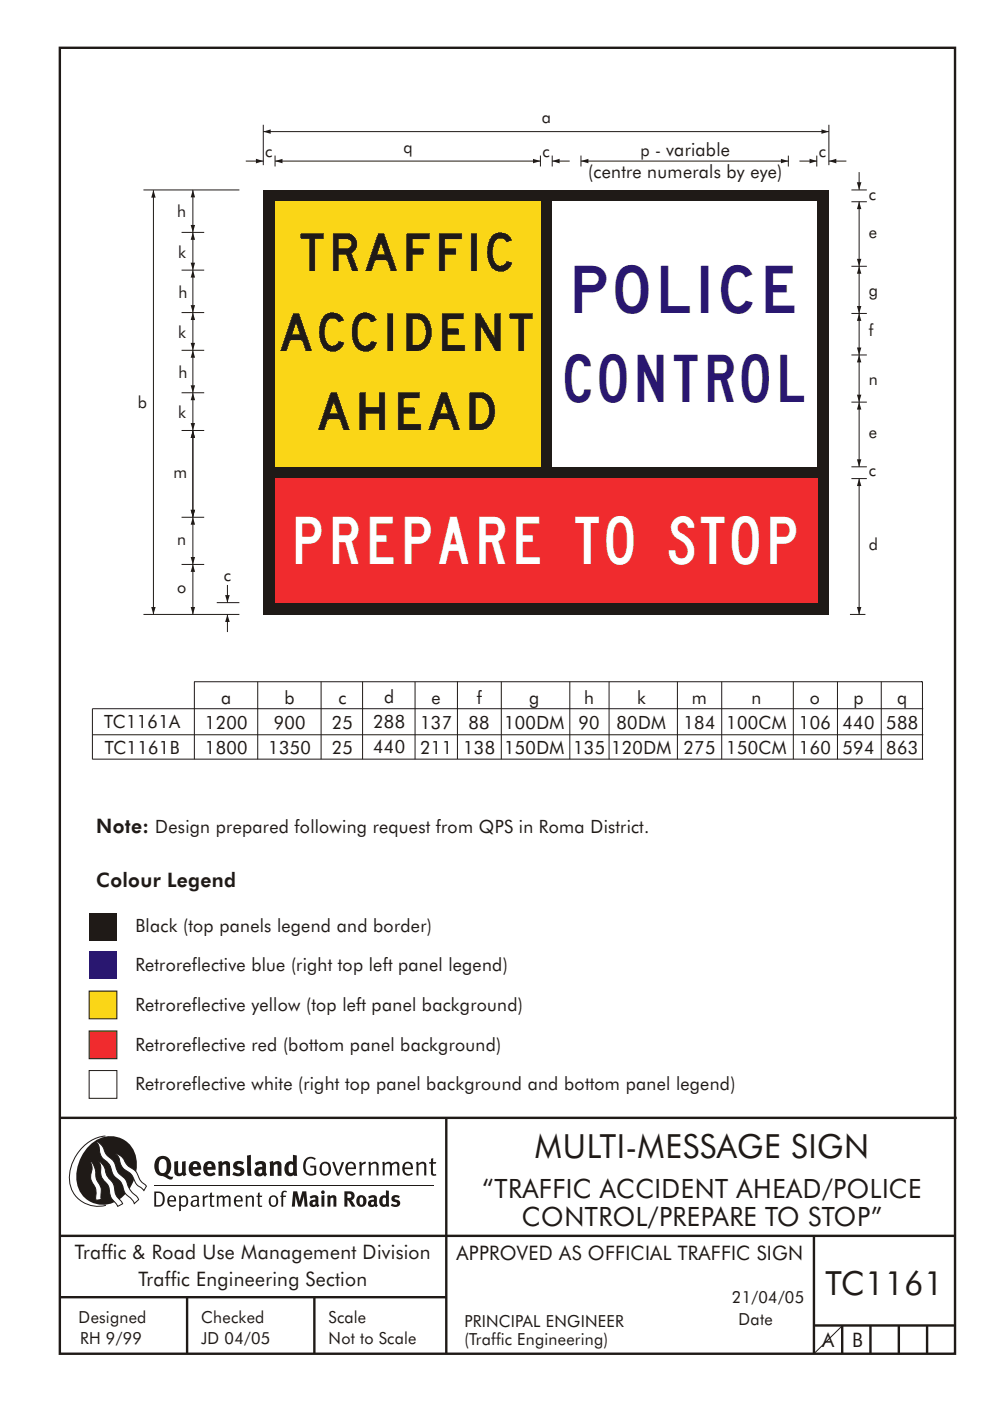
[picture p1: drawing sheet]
<svg xmlns="http://www.w3.org/2000/svg" width="210mm" height="297mm" viewBox="0 0 210 297" stroke-linecap="round" stroke-linejoin="round" font-family="sans-serif">
<path d="M55.9 27.9h120" fill="none" stroke="#1f1a17" stroke-width=".21"/>
<g fill="#1f1a17">
<path d="M55.8 27.9l1.6-.5-1.5 .5 1.5-.5v1z" fill-rule="evenodd"/>
<path d="M174.3 27.4l1.6 .5-1.6 .5v-1l1.6 .5z" fill-rule="evenodd"/>
</g>
<path d="M58.4 34.2h56.3" fill="none" stroke="#1f1a17" stroke-width=".21"/>
<g fill="#1f1a17">
<path d="M58.3 34.2l1.6-.5-1.5 .5 1.5-.5v.9z" fill-rule="evenodd"/>
<path d="M113.1 33.7l1.6 .5-1.6 .4v-.9l1.6 .5z" fill-rule="evenodd"/>
</g>
<path d="M123.3 34.2h44" fill="none" stroke="#1f1a17" stroke-width=".21"/>
<g fill="#1f1a17">
<path d="M123.2 34.2l1.6-.5-1.5 .5 1.5-.5v.9z" fill-rule="evenodd"/>
<path d="M165.7 33.7l1.6 .5-1.6 .4v-.9l1.6 .5z" fill-rule="evenodd"/>
</g>
<g fill="none" stroke="#1f1a17" stroke-width=".21">
<path d="M58.4 33v2.3M114.7 33v2.3M117.2 33v2.3M123.3 33v2.3M167.3 33v2.3M175.9 26.5v8.5M180.6 42.8h3.3M180.6 40.3h3.3M180.6 75.3h3.3M180.6 99h3.3M180.6 85.3h3.3M180.6 101.5h3.3"/>
<path d="M182.3 101.5v28.8"/>
</g>
<g fill="#1f1a17">
<path d="M182.3 101.4l.4 1.6-.4-1.5 .4 1.5h-.9z" fill-rule="evenodd"/>
<path d="M181.8 128.7h.9l-.4 1.6z" fill-rule="evenodd"/>
</g>
<path d="M182.3 75.3v10" fill="none" stroke="#1f1a17" stroke-width=".21"/>
<g fill="#1f1a17">
<path d="M182.3 75.2l.4 1.6-.4-1.5 .4 1.5h-.9z" fill-rule="evenodd"/>
<path d="M181.8 83.7h.9l-.4 1.6z" fill-rule="evenodd"/>
</g>
<path d="M182.3 36.5v3.7" fill="none" stroke="#1f1a17" stroke-width=".21"/>
<path d="M181.8 38.6h1l-.5 1.6 .5-1.6-.5 1.6z" fill-rule="evenodd" fill="#1f1a17"/>
<path d="M52.1 34.2h3.8" fill="none" stroke="#1f1a17" stroke-width=".21"/>
<path d="M54.3 33.7l1.6 .5-1.6 .4v-.9l1.6 .5z" fill-rule="evenodd" fill="#1f1a17"/>
<path d="M169.6 34.2h3.8" fill="none" stroke="#1f1a17" stroke-width=".21"/>
<path d="M171.8 33.7l1.5 .5-1.5 .4v-.9l1.6 .5z" fill-rule="evenodd" fill="#1f1a17"/>
<path d="M117.1 34.2h3.8" fill="none" stroke="#1f1a17" stroke-width=".21"/>
<path d="M117.1 34.2l1.6 .4-1.5-.4 1.5-.5v.9z" fill-rule="evenodd" fill="#1f1a17"/>
<path d="M175.8 34.2h3.8" fill="none" stroke="#1f1a17" stroke-width=".21"/>
<path d="M175.8 34.2l1.6 .4-1.5-.4 1.5-.5v.9z" fill-rule="evenodd" fill="#1f1a17"/>
<path d="M173.3 33v2.3" fill="none" stroke="#1f1a17" stroke-width=".21"/>
<g fill="#1f1a17">
<path d="M55.9 40.3h120v90h-120z"/>
<path d="M114.7 40.3h2.5v60h-2.5z"/>
</g>
<path d="M117.2 42.8h56.2v56.2h-56.2z" fill="#fff"/>
<path d="M58.4 101.5h115v26.3h-115z" fill="#f02b2e"/>
<path d="M58.4 42.8h56.3v56.2h-56.3z" fill="#fad617"/>
<path d="M182.3 85.3v13.7" fill="none" stroke="#1f1a17" stroke-width=".21"/>
<g fill="#1f1a17">
<path d="M182.3 85.2l.4 1.6-.4-1.5 .4 1.5h-.9z" fill-rule="evenodd"/>
<path d="M181.8 97.4h.9l-.4 1.6z" fill-rule="evenodd"/>
</g>
<path d="M182.3 42.8v13.7" fill="none" stroke="#1f1a17" stroke-width=".21"/>
<g fill="#1f1a17">
<path d="M182.3 42.7l.4 1.6-.4-1.5 .4 1.5h-.9z" fill-rule="evenodd"/>
<path d="M181.8 54.9h.9l-.4 1.6z" fill-rule="evenodd"/>
</g>
<path d="M180.6 56.5h3.3M182.3 56.5v10M180.6 66.5h3.3" fill="none" stroke="#1f1a17" stroke-width=".21"/>
<g fill="#1f1a17">
<path d="M182.3 56.4l.4 1.6-.4-1.5 .4 1.5h-.9z" fill-rule="evenodd"/>
<path d="M181.8 64.9h.9l-.4 1.6z" fill-rule="evenodd"/>
</g>
<path d="M182.3 66.5v8.8" fill="none" stroke="#1f1a17" stroke-width=".21"/>
<g fill="#1f1a17">
<path d="M182.3 66.4l.4 1.6-.4-1.5 .4 1.5h-.9z" fill-rule="evenodd"/>
<path d="M181.8 73.7h.9l-.4 1.6z" fill-rule="evenodd"/>
</g>
<path d="M55.9 26.5v8.5M32.6 40.3v90M180.3 130.3h3.3" fill="none" stroke="#1f1a17" stroke-width=".21"/>
<g fill="#1f1a17">
<path d="M32.1 128.7h.9l-.4 1.6z" fill-rule="evenodd"/>
<path d="M32.6 40.3l.4 1.6h-.9z" fill-rule="evenodd"/>
</g>
<path d="M30.4 40.3h20.4M38.5 49.3h4.8M38.5 57.3h4.8M38.5 66.3h4.8M38.5 74.3h4.8M38.5 83.3h4.8M38.5 91.3h4.8M38.5 119.7h4.8M38.5 109.7h4.8M30.4 130.3h20.4M46 127.8h4.8M48.3 124v3.8" fill="none" stroke="#1f1a17" stroke-width=".21"/>
<path d="M47.8 126.2h.9l-.4 1.6 .4-1.6-.4 1.5z" fill-rule="evenodd" fill="#1f1a17"/>
<path d="M48.3 130.3v3.7" fill="none" stroke="#1f1a17" stroke-width=".21"/>
<path d="M48.3 130.3l-.5 1.6 .5-1.6 .4 1.6h-.9z" fill-rule="evenodd" fill="#1f1a17"/>
<path d="M40.9 119.7v10.6" fill="none" stroke="#1f1a17" stroke-width=".21"/>
<g fill="#1f1a17">
<path d="M40.9 119.6l.5 1.6-.5-1.5 .5 1.5h-.9z" fill-rule="evenodd"/>
<path d="M40.5 128.7h.9l-.5 1.6z" fill-rule="evenodd"/>
</g>
<path d="M40.9 109.7v10" fill="none" stroke="#1f1a17" stroke-width=".21"/>
<g fill="#1f1a17">
<path d="M40.9 109.6l.5 1.6-.5-1.5 .5 1.5h-.9z" fill-rule="evenodd"/>
<path d="M40.5 118.1h.9l-.5 1.6z" fill-rule="evenodd"/>
</g>
<path d="M40.9 91.3v18.4" fill="none" stroke="#1f1a17" stroke-width=".21"/>
<g fill="#1f1a17">
<path d="M40.9 91.2l.5 1.6-.5-1.5 .5 1.5h-.9z" fill-rule="evenodd"/>
<path d="M40.5 108.1h.9l-.5 1.6z" fill-rule="evenodd"/>
</g>
<path d="M40.9 91.3v18.4" fill="none" stroke="#1f1a17" stroke-width=".21"/>
<g fill="#1f1a17">
<path d="M40.9 91.2l.5 1.6-.5-1.5 .5 1.5h-.9z" fill-rule="evenodd"/>
<path d="M40.5 108.1h.9l-.5 1.6z" fill-rule="evenodd"/>
</g>
<path d="M40.9 40.3v9" fill="none" stroke="#1f1a17" stroke-width=".21"/>
<g fill="#1f1a17">
<path d="M40.9 40.2l.5 1.6-.5-1.5 .5 1.5h-.9z" fill-rule="evenodd"/>
<path d="M40.5 47.7h.9l-.5 1.6z" fill-rule="evenodd"/>
</g>
<path d="M40.9 57.3v9" fill="none" stroke="#1f1a17" stroke-width=".21"/>
<g fill="#1f1a17">
<path d="M40.9 57.2l.5 1.6-.5-1.5 .5 1.5h-.9z" fill-rule="evenodd"/>
<path d="M40.5 64.7h.9l-.5 1.6z" fill-rule="evenodd"/>
</g>
<path d="M40.9 74.3v9" fill="none" stroke="#1f1a17" stroke-width=".21"/>
<g fill="#1f1a17">
<path d="M40.9 74.2l.5 1.6-.5-1.5 .5 1.5h-.9z" fill-rule="evenodd"/>
<path d="M40.5 81.7h.9l-.5 1.6z" fill-rule="evenodd"/>
</g>
<path d="M40.9 66.3v8" fill="none" stroke="#1f1a17" stroke-width=".21"/>
<g fill="#1f1a17">
<path d="M40.9 66.2l.5 1.6-.5-1.5 .5 1.5h-.9z" fill-rule="evenodd"/>
<path d="M40.5 72.7h.9l-.5 1.6z" fill-rule="evenodd"/>
</g>
<path d="M40.9 83.3v8" fill="none" stroke="#1f1a17" stroke-width=".21"/>
<g fill="#1f1a17">
<path d="M40.9 83.2l.5 1.6-.5-1.5 .5 1.5h-.9z" fill-rule="evenodd"/>
<path d="M40.5 89.7h.9l-.5 1.6z" fill-rule="evenodd"/>
</g>
<path d="M40.9 49.3v8" fill="none" stroke="#1f1a17" stroke-width=".21"/>
<g fill="#1f1a17">
<path d="M40.9 49.2l.5 1.6-.5-1.5 .5 1.5h-.9z" fill-rule="evenodd"/>
<path d="M40.5 55.7h.9l-.5 1.6z" fill-rule="evenodd"/>
</g>
<g fill="none" stroke="#1f1a17" stroke-width=".21">
<path d="M19.6 155.8h176.1zM19.6 150.3h176.1zM19.6 150.3v10.7M41.2 144.5h154.5zM41.2 144.5v16.5M54.7 144.5v16.5M68.1 144.5v16.5M76.9 144.5v16.5M88.1 144.5v16.5M97.1 144.5v16.4M106.4 144.5v16.5M120.9 144.5v16.5"/>
<path d="M129.2 144.5v16.5M143.7 144.5v16.5M153.1 144.5v16.5M168.3 144.5v16.5M177.7 144.5v16.5M187 144.5v16.5M195.5 144.5h.2zM195.7 155.8h.1M195.7 150.3h.1M195.7 144.5v16.5M19.6 161h176.1zM195.7 161h.1"/>
</g>
<g fill="none" stroke="#1f1a17" stroke-width=".51">
<path d="M12.7 10.1h189.9v276.9h-189.9zM12.7 237h190.3M94.7 236.9v50.1M12.7 262h190M12.7 275h82M39.7 275v12M66.7 275v12M172.7 262v25M172.7 281h30M178.7 281v6M184.7 281v6M190.7 281v6"/>
<path d="M196.7 281v6"/>
</g>
<path d="M18.9 210.1h5.9v5.9h-5.9z" fill-rule="evenodd" fill="#fad617" stroke="#1f1a17" stroke-width=".21"/>
<path d="M18.9 218.6h5.9v5.9h-5.9z" fill-rule="evenodd" fill="#f02b2e" stroke="#1f1a17" stroke-width=".21"/>
<path d="M18.9 227h5.9v5.9h-5.9z" fill-rule="evenodd" fill="#fff" stroke="#1f1a17" stroke-width=".21"/>
<g fill="#1f1a17">
<path d="M18.9 193.5h5.9v5.9h-5.9z"/>
<path d="M64.9 245.6a1.61 1.61 0 0 1 2.1 .1l-.2 .2a1.17 1.17 0 0 0-1.4-.1 1.17 1.17 0 0 0-.6 1.2 1.42 1.42 0 0 0 1.2 1.9l.7-.2v-1.2h-.8l-.1-.4h1.3v1.9a1.82 1.82 0 0 1-2.2-.1 1.82 1.82 0 0 1-.6-2.1l.2-.7z" fill-rule="evenodd"/>
<path d="M68.2 246.6a1.77 1.77 0 0 0 .4 2.6 1.39 1.39 0 0 0 1.4-.5 1.39 1.39 0 0 0 .2-1.5 1.19 1.19 0 0 0-2-.6zM68.5 246.8a.83 .83 0 0 1 1 .1 .83 .83 0 0 1 .2 1 .75 .75 0 0 1-.6 1 .75 .75 0 0 1-.8-.8v-.9z" fill-rule="evenodd"/>
<path d="M70.5 246.4l.4-.1 .8 2.4 .8-2.3h.5l-1.1 2.8h-.4z" fill-rule="evenodd"/>
<path d="M73.6 246.7a1.74 1.74 0 0 0 .5 2.5h.9l.5-.3-.2-.3a.89 .89 0 0 1-1.1 .2 .89 .89 0 0 1-.4-.9h1.7a1.15 1.15 0 0 0-.4-1.4 1.15 1.15 0 0 0-1.5 .2zM74 246.9a.67 .67 0 0 1 .8-.1 .67 .67 0 0 1 .3 .7h-1.3z" fill-rule="evenodd"/>
<path d="M76.2 246.4l.4-.1 .1 .5 .5-.4 .5-.1-.2 .5a.61 .61 0 0 0-.8 .6v1.8h-.4z" fill-rule="evenodd"/>
<path d="M78.1 246.4l.5-.1 .1 .5a.89 .89 0 0 1 .9-.5 .89 .89 0 0 1 .7 .8v2.1h-.4v-2.1l-.1-.3-.3-.1-.8 .4v2.1h-.4z" fill-rule="evenodd"/>
<path d="M81.1 246.4l.4-.1 .1 .4a.83 .83 0 0 1 .8-.4 .83 .83 0 0 1 .7 .5 .86 .86 0 0 1 .9-.5 .86 .86 0 0 1 .7 .8v2.1h-.4l-.1-2.3a.5 .5 0 0 0-.8 0l-.2 .2v2.1h-.5v-2.2l-.4-.3-.7 .4v2.1h-.4z" fill-rule="evenodd"/>
<path d="M85.7 246.7a1.74 1.74 0 0 0 .5 2.5h.9l.5-.3-.2-.3a.89 .89 0 0 1-1.1 .2 .89 .89 0 0 1-.4-.9h1.7a1.15 1.15 0 0 0-.5-1.4 1.15 1.15 0 0 0-1.4 .2zM86 246.9a.67 .67 0 0 1 .9-.1 .67 .67 0 0 1 .3 .7h-1.3z" fill-rule="evenodd"/>
<path d="M88.3 246.4l.4-.1 .1 .5a.89 .89 0 0 1 .9-.5 .89 .89 0 0 1 .7 .8v2.1h-.4v-2.1l-.1-.3-.3-.1-.8 .4v2.1h-.4z" fill-rule="evenodd"/>
<path d="M91.5 245.7l.4-.2v.9h.7l-.2 .3h-.5v2.1l.1 .1h.5l.1 .3a.71 .71 0 0 1-1.2-.5v-2h-.3v-.3h.3z" fill-rule="evenodd"/>
<path d="M37 246.3l.8-.2v2a.46 .46 0 0 0 .2 .7 .46 .46 0 0 0 .6-.3v-2.2l.8-.1v2.3l.2 .6-.6 .3-.2-.3a1.03 1.03 0 0 1-1.2 .2 1.03 1.03 0 0 1-.6-1z" fill-rule="evenodd"/>
<path d="M40.4 246.6a1.64 1.64 0 0 0 0 2.3 1.64 1.64 0 0 0 2.3 .1l-.4-.5a.78 .78 0 0 1-.9 .3 .78 .78 0 0 1-.5-.8h1.8a1.37 1.37 0 0 0-.6-1.6 1.37 1.37 0 0 0-1.7 .2zM41 246.9a.48 .48 0 0 1 .7-.1 .48 .48 0 0 1 .2 .6h-1z" fill-rule="evenodd"/>
<path d="M43.5 246.6a1.65 1.65 0 0 0-.2 2 1.65 1.65 0 0 0 1.9 .7l.5-.3-.3-.5a.78 .78 0 0 1-.9 .3 .78 .78 0 0 1-.5-.8h1.8a1.37 1.37 0 0 0-.6-1.6 1.37 1.37 0 0 0-1.7 .2zM44.1 246.9a.48 .48 0 0 1 .6-.1 .48 .48 0 0 1 .2 .6h-.9z" fill-rule="evenodd"/>
<path d="M46.3 246.4l.7-.3 .1 .4a.95 .95 0 0 1 1-.3 .95 .95 0 0 1 .7 .9v2.2h-.8v-2.3l-.3-.2-.5 .3v2.2h-.8z" fill-rule="evenodd"/>
<path d="M49.7 246.5a1.73 1.73 0 0 1 2-.1l-.2 .6-.6-.2a.42 .42 0 0 0-.6 .3l.2 .2a1.23 1.23 0 0 1 1.4 1 1.47 1.47 0 0 1-2.3 .9l-.3-.1 .3-.6 .7 .3a.47 .47 0 0 0 .7-.3 .87 .87 0 0 0-1-.6l-.4-.2-.1-.4z" fill-rule="evenodd"/>
<path d="M54.1 246.6l.3 .6 .3-.2a.62 .62 0 0 1 .9 0v.4a1.21 1.21 0 0 0-1.3 .3 1.21 1.21 0 0 0-.2 1.4 1.19 1.19 0 0 0 1.7 0l.5 .3 .4-.4-.3-.4v-1.3a.96 .96 0 0 0-1.3-1.1zM55 248.1l.6-.1v.6a.43 .43 0 0 1-.6 .1 .43 .43 0 0 1 0-.6z" fill-rule="evenodd"/>
<path d="M57.2 246.4l.7-.3 .1 .4a.95 .95 0 0 1 1-.3 .95 .95 0 0 1 .7 .9v2.2h-.8v-2.3l-.3-.2-.5 .3v2.2h-.8z" fill-rule="evenodd"/>
<path d="M62.2 244.8v1.6a1.29 1.29 0 0 0-1.4 .1 1.29 1.29 0 0 0-.5 1.3 1.24 1.24 0 0 0 .5 1.4 1.24 1.24 0 0 0 1.5-.1l.1 .2h.7l-.1-4.3zM61.5 246.9h.4l.3 .1v1.5l-.3 .2a.48 .48 0 0 1-.6-.5 1.52 1.52 0 0 1 .2-1.3z" fill-rule="evenodd"/>
<path d="M52.4 245l.8-.2 .2 4.5h-.8l-.1-.2z" fill-rule="evenodd"/>
</g>
<path d="M22.4 240.9a9 9 0 0 0-7.4 10.8 6.2 6.2 0 0 0 7.5 3.9M32.7 251.4h59.4" fill="none" stroke="#1f1a17" stroke-width=".21"/>
<path d="M19.1 242.7a5.7 5.7 0 0 1 6.5-1.4 5.7 5.7 0 0 1 3.4 5.7 8.6 8.6 0 0 1-6.2 8.4 5.7 5.7 0 0 1-6.5-7.1 9.9 9.9 0 0 1 2.8-5.6z" fill-rule="evenodd" fill="#1f1a17"/>
<path d="M24.4 244.6a3.1 3.1 0 0 1 2.3 2.1l.8 .8a3.2 3.2 0 0 1 2 2.3l.4 .7 1.2 1-.6 .9-.2-.3a3.5 3.5 0 0 1-1.9-2 3.8 3.8 0 0 0-2.1-2.2 3.5 3.5 0 0 1-1-2.3zM20.4 242a3.4 3.4 0 0 1 1.9 2.4l.7 .9a3.3 3.3 0 0 1 1.7 2.5 4.4 4.4 0 0 0 1.7 2l.3 .3a6.1 6.1 0 0 0 2.5 3.7l.2 .5-.9 .9a6.1 6.1 0 0 0-1.9-2.2l-.4-.7a3.6 3.6 0 0 0-1.9-2.8l-.6-1.1a3.6 3.6 0 0 0-1.9-2.8 3.7 3.7 0 0 1-.8-2.4zM21 246.2a3.4 3.4 0 0 1 1.5 2.7l.6 .9a3.8 3.8 0 0 1 1.4 3.1l.3 .8 1.2 1.5-1 .6-.5-.8a3.2 3.2 0 0 1-1.3-2.8 4.3 4.3 0 0 0-1.4-2.2 4.7 4.7 0 0 1-.5-2.9zM19.2 246.1a5.1 5.1 0 0 1 1.2 3.7l.3 .7a3.1 3.1 0 0 1 .7 3l.1 .8-1.1 .2-.1-.8a3.5 3.5 0 0 0-.9-3.2 3.6 3.6 0 0 1 .1-2.6z" fill-rule="evenodd" fill="#fff" stroke="#1f1a17" stroke-width=".21"/>
<g fill="#1f1a17">
<path d="M33.4 245.5a2.51 2.51 0 0 0 .4 3.7l.8 .2a2.78 2.78 0 0 0 2 .6l.2-.5h-.6l-.7-.4a2.56 2.56 0 0 0 0-3.8 1.83 1.83 0 0 0-2.1 .2zM34 245.9a.87 .87 0 0 1 1 0 .87 .87 0 0 1 .4 .9v.4a1.17 1.17 0 0 1-.9 1.5h-.3a2.38 2.38 0 0 1-.2-2.8z" fill-rule="evenodd"/>
<path d="M33.1 252.9v2.6a1.12 1.12 0 0 0 1.2-.3 1.12 1.12 0 0 0 .2-1.1l-.1-.6-.3-.4zM32.7 252.6h1.1a1.67 1.67 0 0 1 1.2 1.7 1.67 1.67 0 0 1-1.3 1.5h-1zM36.1 253.9l-.2 .6h1.1a.55 .55 0 0 0-.3-.7 .55 .55 0 0 0-.6 .1zM35.8 253.8a.95 .95 0 0 1 1.2-.2 .95 .95 0 0 1 .4 1.1h-1.5a.72 .72 0 0 0 .4 .8 .72 .72 0 0 0 .9-.1l.1 .2a1.15 1.15 0 0 1-1.5 0 1.15 1.15 0 0 1-.2-1.5zM38.4 254.1v1.2a.7 .7 0 0 0 .9 .1 .7 .7 0 0 0 .2-.9 .61 .61 0 0 0-.4-.7 .61 .61 0 0 0-.7 .3zM38 253.5l.3-.1 .1 .4a.95 .95 0 0 1 1.2-.1 .95 .95 0 0 1 .3 1.1 .92 .92 0 0 1-.5 1 .92 .92 0 0 1-1-.2v1.1l-.4 .1zM40.9 254.9a.5 .5 0 0 0 .2 .7 .5 .5 0 0 0 .7-.3v-.7zM40.5 253.8a1 1 0 0 1 1.7 .2v1.4l.2 .3-.2 .2-.3-.3a.78 .78 0 0 1-1.4-.1 .78 .78 0 0 1 .8-1.1h.5a.58 .58 0 0 0-.3-.7 .58 .58 0 0 0-.7 .3zM43 253.5l.3-.1 .1 .4 .3-.3h.5l-.2 .3a.52 .52 0 0 0-.6 .6v1.4h-.4zM44.6 252.9l.4-.1-.1 .7h.6l-.1 .3h-.5v1.5a.35 .35 0 0 0 .6 .3v.2a.57 .57 0 0 1-.6 .1 .57 .57 0 0 1-.3-.5v-1.6h-.3v-.3h.3zM45.9 253.5l.4-.1 .1 .4 .2-.2a.64 .64 0 0 1 1 .2 .7 .7 0 0 1 .8-.4 .7 .7 0 0 1 .5 .7v1.7h-.4v-1.7l-.2-.3-.7 .3v1.7h-.3v-1.6a.38 .38 0 0 0-.3-.5 .38 .38 0 0 0-.5 .3l-.1 .1v1.7h-.4zM50.2 253.9l-.2 .6h1.1a.55 .55 0 0 0-.2-.7 .55 .55 0 0 0-.7 .1zM49.9 253.8a.95 .95 0 0 1 1.2-.2 .95 .95 0 0 1 .4 1.1h-1.5a.72 .72 0 0 0 .4 .8 .72 .72 0 0 0 .9-.1l.1 .2a1.15 1.15 0 0 1-1.5 0 1.15 1.15 0 0 1-.2-1.5zM52.1 253.5l.3-.1 .1 .4a.72 .72 0 0 1 .8-.4 .72 .72 0 0 1 .6 .7v1.7h-.4v-1.5a.45 .45 0 0 0-.3-.6 .45 .45 0 0 0-.5 .3l-.2 .1v1.7h-.3zM54.7 252.9l.4-.1v.7h.6l-.1 .3h-.5v1.5a.35 .35 0 0 0 .5 .3v.2a.57 .57 0 0 1-.6 .1 .57 .57 0 0 1-.3-.5v-1.6h-.3v-.3h.3zM57.6 253.9l-.2 .7a.65 .65 0 0 0 .3 .9 .65 .65 0 0 0 .8-.3l.1-.1a.93 .93 0 0 0-.7-1.4zM57.3 253.8a1.12 1.12 0 0 1 1.4 0 1.12 1.12 0 0 1 .2 1.4 1.01 1.01 0 0 1-1.2 .7 1.01 1.01 0 0 1-.7-1.2zM59.9 252.6l.5-.2 .5 .2-.2 .2-.3-.1-.3 .2v.6h.6l-.1 .3h-.5v2h-.4v-2h-.2v-.3h.2zM62.2 252.6l-.3 3.2h.7l.1-2.2 .6 2.2h.5l.7-2.2 .1 2.2h.7l-.3-3.2h-.9l-.5 2.1-.5-2.1zM65.7 253.7l.3 .5a.51 .51 0 0 1 .5-.3 .51 .51 0 0 1 .4 .4v.1a.88 .88 0 0 0-1.1 .3 .88 .88 0 0 0 .2 1.1 .9 .9 0 0 0 1.1-.1l.3 .3 .4-.4-.3-.3v-1.1a.87 .87 0 0 0-.4-.8 .87 .87 0 0 0-1 .1zM66.4 254.9l.5-.1v.5l-.1 .1h-.3l-.2-.1zM68.2 253.5v2.3h.6v-2.4zM68.1 252.8a.4 .4 0 0 0 .8 0 .4 .4 0 0 0-.8 0zM69.4 253.5l.1 2.3h.6v-1.7a.33 .33 0 0 1 .4-.2 .33 .33 0 0 1 .2 .4v1.5h.7v-1.7a.75 .75 0 0 0-.6-.7 .75 .75 0 0 0-.8 .3v-.3zM73.1 252.6v3.2h.6v-1.3l.3 .2 .7 1.1h.7l-.9-1.4a.94 .94 0 0 0 .7-1 .94 .94 0 0 0-.9-.8zM73.7 253.1a.51 .51 0 0 1 .7 .1 .51 .51 0 0 1-.1 .8h-.6zM75.9 253.7a1.19 1.19 0 0 0-.1 1.8 1.19 1.19 0 0 0 1.7-.1 1.19 1.19 0 0 0 0-1.6 1.19 1.19 0 0 0-1.6-.1zM76.5 253.9h.2a.99 .99 0 0 1 0 1.5 1.06 1.06 0 0 1-.2-1.5zM78.1 253.7l.3 .5a.51 .51 0 0 1 .5-.3 .51 .51 0 0 1 .4 .4v.1a.88 .88 0 0 0-1.1 .3 .88 .88 0 0 0 .2 1.1 .9 .9 0 0 0 1.1-.1l.3 .3 .4-.4-.2-.3v-1.1a.87 .87 0 0 0-.5-.8 .87 .87 0 0 0-1 .1zM78.9 254.9l.4-.1v.5l-.1 .1h-.3l-.2-.1zM81.9 252.4v1.2a1.2 1.2 0 0 0-1.4 .5 1.2 1.2 0 0 0 .2 1.5l.5 .3 .8-.2v.1h.6l-.1-3.3zM81.4 254l.5 .1-.1 1.2a.46 .46 0 0 1-.5 0 .46 .46 0 0 1-.2-.6zM83.3 253.6a.79 .79 0 0 0-.2 1 .79 .79 0 0 0 1 .3 .33 .33 0 0 1 0 .5 .33 .33 0 0 1-.5 0l-.5-.2-.2 .4a1.15 1.15 0 0 0 1.2 .3 1.15 1.15 0 0 0 .8-1 1.49 1.49 0 0 0-1.2-.7 .4 .4 0 0 1 .3-.4 .4 .4 0 0 1 .4 .1l.2 .1 .2-.4a1.47 1.47 0 0 0-1.5 0z" fill-rule="evenodd"/>
</g>
<path d="M178.6 281.2l-5.8 5.8" fill="none" stroke="#1f1a17" stroke-width=".21"/>
<path d="M18.9 201.6h5.9v5.9h-5.9z" fill="#291770"/>
<g font-size="10" fill="#291770">
<text x="121.9" y="66.5">POLICE</text>
<text x="119.9" y="85.3">CONTROL</text>
</g>
<text font-size="10" fill="#fff" x="62.8" y="119.6">PREPARE TO STOP</text>
<g font-size="8" fill="#1f1a17">
<text x="63.8" y="57.4">TRAFFIC</text>
<text x="59.5" y="74.4">ACCIDENT</text>
<text x="67.5" y="91.3">AHEAD</text>
</g>
<g font-size="7.1" fill="#1f1a17">
<text x="113.5" y="245.6">MULTI-MESSAGE SIGN</text>
<text x="175.2" y="274.7">TC1161</text>
</g>
<g font-size="5.6" fill="#1f1a17">
<text x="102.4" y="254.1">“TRAFFIC ACCIDENT AHEAD/POLICE</text>
<text x="110.7" y="260">CONTROL/PREPARE TO STOP”</text>
</g>
<g font-size="4.2" fill="#1f1a17">
<text x="20.4" y="176.7">Note: Design prepared following request from QPS in Roma District.</text>
<text x="20.4" y="188">Colour Legend</text>
<text x="15.9" y="267">Traffic &amp; Road Use Management Division</text>
<text x="96.9" y="267.2">APPROVED AS OFFICIAL TRAFFIC SIGN</text>
<text x="29.4" y="272.6">Traffic Engineering Section</text>
<text x="174.4" y="285.6">A</text>
<text x="180.8" y="285.6">B</text>
</g>
<g font-size="3.9" fill="#1f1a17">
<text x="124.8" y="37.8">(centre numerals by eye)</text>
<text x="46.9" y="149.2">a</text>
<text x="60.4" y="149.2">b</text>
<text x="71.8" y="149.2">c</text>
<text x="81.5" y="149">d</text>
<text x="91.6" y="149.2">e</text>
<text x="101.1" y="149.2">f</text>
<text x="112.3" y="149.2">g</text>
<text x="124" y="149.2">h</text>
<text x="135.2" y="149.2">k</text>
<text x="146.8" y="149.2">m</text>
<text x="159.5" y="149.2">n</text>
<text x="171.8" y="149.2">o</text>
<text x="181.1" y="149.2">p</text>
<text x="190.4" y="149.2">q</text>
<text x="22.1" y="154.4">TC1161A</text>
<text x="43.5" y="154.5">1200</text>
<text x="58.1" y="154.5">900</text>
<text x="70.4" y="154.5">25</text>
<text x="79.2" y="154.3">288</text>
<text x="89.1" y="154.5">137</text>
<text x="99.4" y="154.5">88</text>
<text x="106.9" y="154.5">100DM</text>
<text x="122.8" y="154.5">90</text>
<text x="130.8" y="154.5">80DM</text>
<text x="145" y="154.5">184</text>
<text x="154.1" y="154.5">100CM</text>
<text x="169.5" y="154.5">106</text>
<text x="178.8" y="154.5">440</text>
<text x="188" y="154.5">588</text>
<text x="22.2" y="159.8">TC1161B</text>
<text x="43.5" y="159.9">1800</text>
<text x="56.9" y="159.9">1350</text>
<text x="70.4" y="159.9">25</text>
<text x="79.2" y="159.7">440</text>
<text x="89.1" y="159.9">211</text>
<text x="98.3" y="159.9">138</text>
<text x="106.9" y="159.9">150DM</text>
<text x="121.6" y="159.9">135</text>
<text x="129.7" y="159.9">120DM</text>
<text x="145" y="159.9">275</text>
<text x="154.1" y="159.9">150CM</text>
<text x="169.5" y="159.9">160</text>
<text x="178.8" y="159.9">594</text>
<text x="188" y="159.9">863</text>
<text x="28.7" y="197.7">Black (top panels legend and border)</text>
<text x="28.7" y="205.8">Retroreflective blue (right top left panel legend)</text>
<text x="28.7" y="214.3">Retroreflective yellow (top left panel background)</text>
<text x="28.7" y="222.8">Retroreflective red (bottom panel background)</text>
<text x="28.7" y="231.1">Retroreflective white (right top panel background and bottom panel legend)</text>
</g>
<g font-size="3.5" fill="#1f1a17">
<text x="115" y="26.2">a</text>
<text x="56.3" y="33.2">c</text>
<text x="85.6" y="32.5">q</text>
<text x="115.1" y="33.2">c</text>
<text x="135.9" y="33.1">p - variable</text>
<text x="173.7" y="33.3">c</text>
<text x="37.6" y="46.1">h</text>
<text x="184.4" y="42.4">c</text>
<text x="184.4" y="50.4">e</text>
<text x="37.8" y="54.6">k</text>
<text x="37.9" y="63.1">h</text>
<text x="184.4" y="62.8">g</text>
<text x="37.8" y="71.6">k</text>
<text x="184.4" y="71.3">f</text>
<text x="37.9" y="80.1">h</text>
<text x="184.4" y="81.6">n</text>
<text x="29.3" y="86.6">b</text>
<text x="37.8" y="88.6">k</text>
<text x="184.4" y="92.9">e</text>
<text x="36.8" y="101.3">m</text>
<text x="184.4" y="101">c</text>
<text x="37.6" y="115.5">n</text>
<text x="184.4" y="116.6">d</text>
<text x="37.6" y="125.8">o</text>
<text x="47.5" y="123.1">c</text>
<text x="16.7" y="280.5">Designed</text>
<text x="42.7" y="280.5">Checked</text>
<text x="69.7" y="280.5">Scale</text>
<text x="98.5" y="281.4">PRINCIPAL ENGINEER</text>
<text x="155.3" y="276.2">21/04/05</text>
<text x="156.7" y="281">Date</text>
<text x="17" y="284.9">RH 9/99</text>
<text x="42.7" y="284.9">JD 04/05</text>
<text x="69.7" y="285">Not to Scale</text>
<text x="98.5" y="285.1">(Traffic Engineering)</text>
</g>
</svg>
